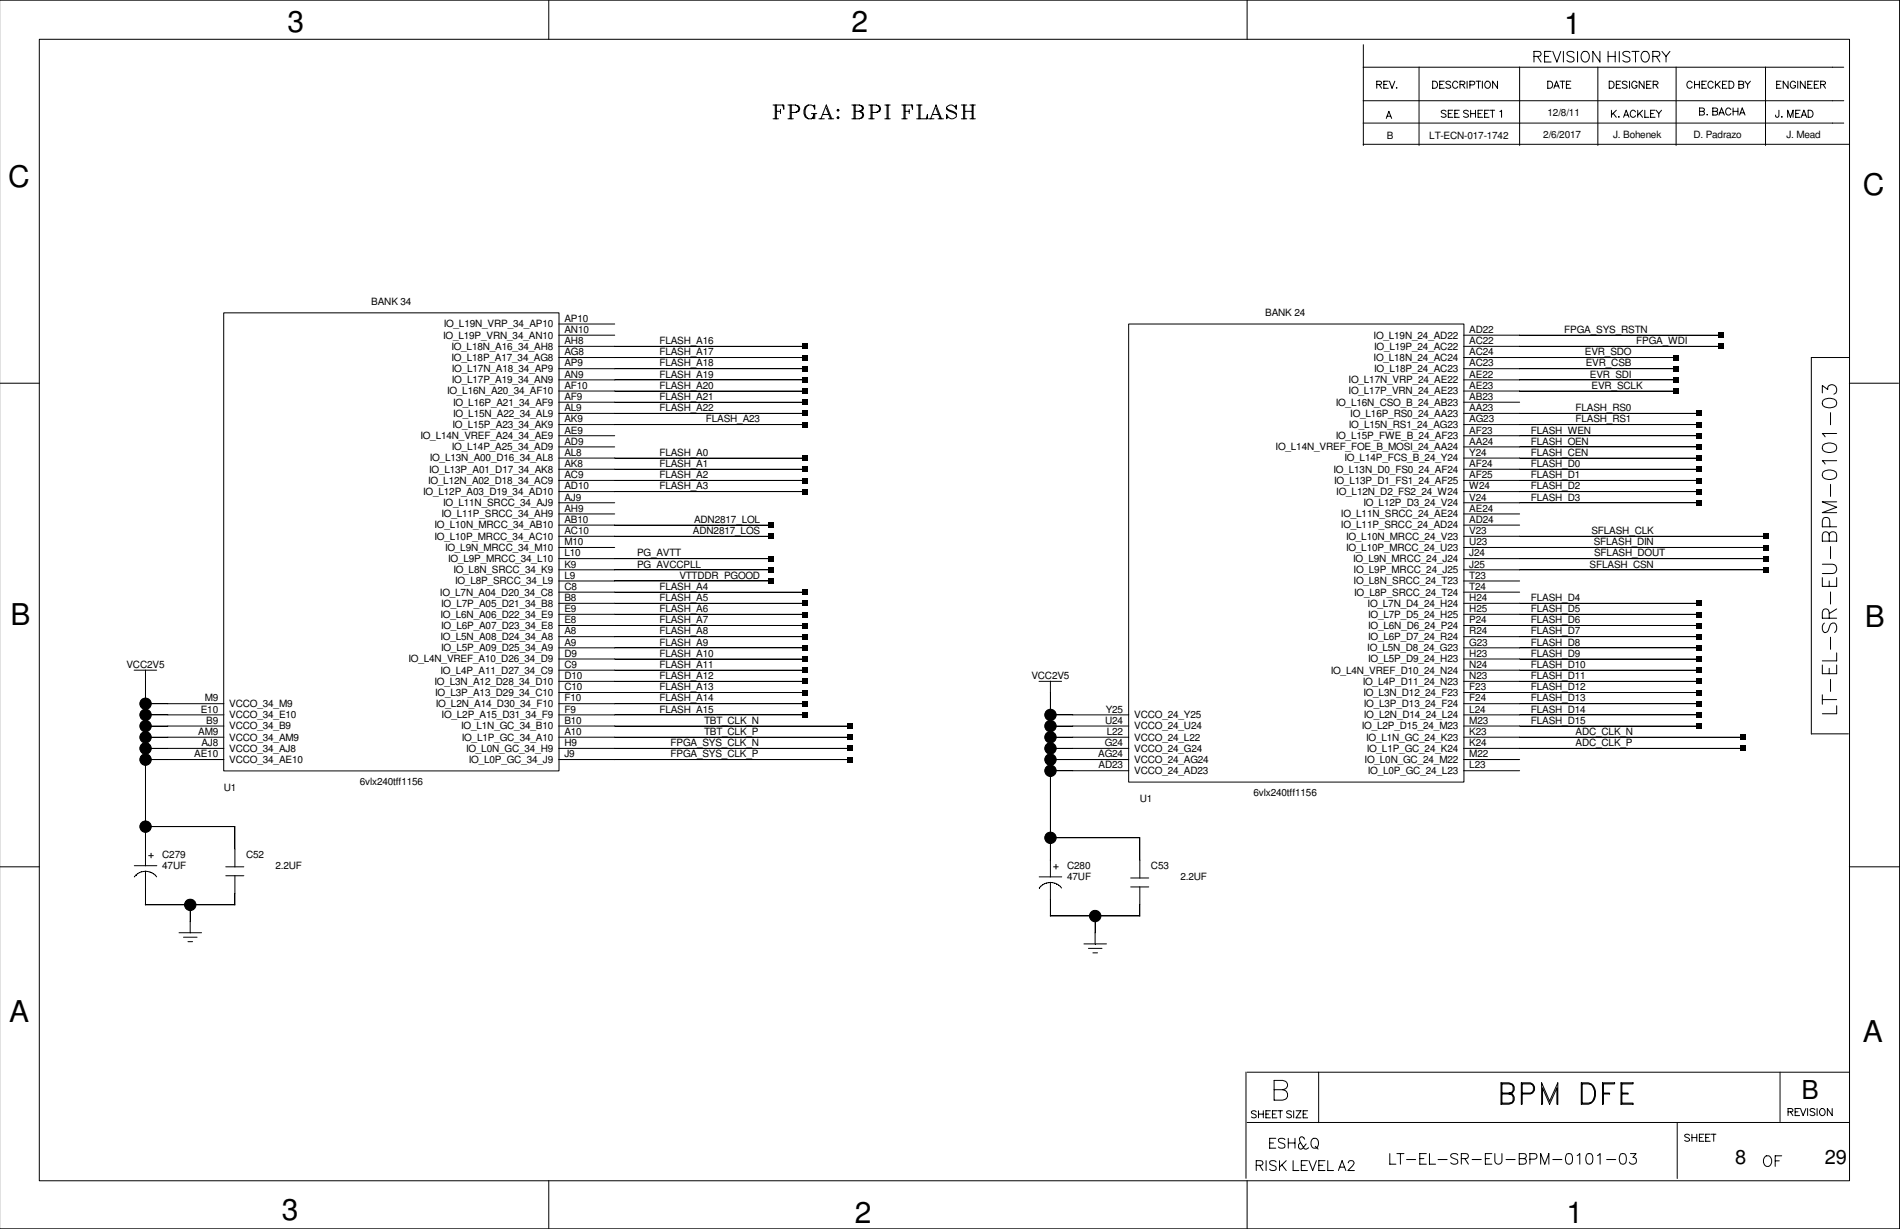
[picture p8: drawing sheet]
<svg xmlns="http://www.w3.org/2000/svg" width="432mm" height="279mm" viewBox="0 0 432 279" stroke-linecap="round" stroke-linejoin="round" font-family="sans-serif">
<path d="M.1 0h431.6v279.4h-431.6z" fill="none" stroke="#fff" stroke-width=".23"/>
<g fill="none" stroke="#000" stroke-width=".23">
<path d="M-.1 0h431.8v279.4h-431.8M8.9 8.9h411.4v259.5h-411.4zM124.7 0v9M283.4 0v9M309.8 15.3h109.2M309.8 10.2v22.9M312.9 19.2l.9-.1 .2-.3-.4-.3h-.7v1.6M313.4 19.2l.6 .9M314.5 19.2h.6M315.5 18.5h-1v1.6h1M315.8 18.5l.6 1.6 .6-1.6M317.3 20h.2z"/>
<path d="M322.5 15.2v17.9M325.6 18.5h.5a.85 .85 0 0 1 .6 .8 .85 .85 0 0 1-.6 .8h-.5zM327.2 19.2h.6M328.2 18.5h-1v1.6h1M329.7 18.7a.62 .62 0 0 0-1.1 .1l1.1 .8v.3l-.4 .2-.7-.2M331.3 18.8a.61 .61 0 0 0-.7-.3 .61 .61 0 0 0-.5 .6 .68 .68 0 0 0 .3 .8 .68 .68 0 0 0 .8 0l.1-.2M331.8 19.2l.9-.1 .2-.3-.4-.3h-.7v1.6M332.4 19.2l.5 .9M333.4 18.5v1.6M334.1 19.3l.9-.1 .2-.4-.4-.3h-.7v1.6M335.4 18.5h1.1M336 18.5v1.6"/>
<path d="M336.9 18.5v1.6M337.6 18.7a.75 .75 0 0 1 1.1 .2 .75 .75 0 0 1-.3 1.1 .75 .75 0 0 1-.9-.3 .75 .75 0 0 1 .1-1zM340.3 18.5v1.6l-1.1-1.6v1.6M345.4 15.2v17.9M348.6 12.8l1.4-.1a.59 .59 0 0 0 0-.9l-1.4-.1v2.4M349.4 12.8l.8 1.3M351 12.8h1M351.7 18.5h.6a.85 .85 0 0 1 .6 .8 .85 .85 0 0 1-.6 .8h-.6zM352.5 11.7h-1.5v2.4h1.5M352.9 11.7l.9 2.4 .9-2.4M353.4 19.6h.7M354.5 18.5h1.1"/>
<path d="M355.1 18.5v1.6M355.3 11.7v2.4M356 19.2h.6M357 18.5h-1v1.6h1M357.7 12a.92 .92 0 0 0-1.6 .2 1.57 1.57 0 0 0 1.4 .8 .61 .61 0 0 1 0 1 1.13 1.13 0 0 1-1.4-.2M358.5 11.7v2.4M359.8 11.8a1.18 1.18 0 0 1 1.4 .5 1.18 1.18 0 0 1-.3 1.5 .9 .9 0 0 1-1 .3 .9 .9 0 0 1-.6-.9 1.55 1.55 0 0 1 .5-1.4zM363.1 15.2v17.9M363.6 11.7v2.4l-1.6-2.4v2.4M365.5 12.8h1.6M365.5 11.7v2.4M365.7 18.5h.6a.85 .85 0 0 1 .5 .8 .85 .85 0 0 1-.5 .8h-.6z"/>
<path d="M367.1 11.7v2.4M367.3 19.2h.7M368 11.7v2.4M368.3 18.5h-1v1.6h1M369.8 18.7a.62 .62 0 0 0-1.1 .1l1.1 .8v.3l-.4 .2-.7-.2M370.3 18.5v1.6M370.4 12a.92 .92 0 0 0-1.6 .2 1.57 1.57 0 0 0 1.4 .8 .61 .61 0 0 1 0 1 1.13 1.13 0 0 1-1.4-.2M370.9 11.7h1.6M371.7 11.7v2.4M372 18.8a.61 .61 0 0 0-.7-.3 .61 .61 0 0 0-.5 .6 .68 .68 0 0 0 .3 .8 .68 .68 0 0 0 .8 0l.1-.4h-.4M373.4 11.8a1.18 1.18 0 0 1 1.4 .5 1.18 1.18 0 0 1-.2 1.5 .9 .9 0 0 1-1.1 .3 .9 .9 0 0 1-.5-.9 1.55 1.55 0 0 1 .4-1.4zM373.6 18.5v1.6l-1.1-1.6v1.6"/>
<path d="M374.2 19.2h.7M375.2 18.5h-1v1.6h1M375.6 12.8l1.4-.1a.59 .59 0 0 0 0-.9l-1.4-.1v2.4M375.7 19.2l.9-.1 .2-.3-.4-.3h-.7v1.6M376.3 19.2l.5 .9M376.4 12.8l.8 1.3M377.7 11.7l.9 1.1v1.3M379.5 11.7l-.9 1.1M380.9 15.2v17.9M384.6 18.8a.61 .61 0 0 0-.7-.3 .61 .61 0 0 0-.5 .6 .68 .68 0 0 0 .2 .8 .68 .68 0 0 0 .9 0l.1-.2M385.1 19.2h1.1M385.1 18.5v1.6"/>
<path d="M386.2 18.5v1.6M386.8 19.2h.6M387.8 18.5h-1v1.6h1M389.3 18.8a.61 .61 0 0 0-.7-.3 .61 .61 0 0 0-.4 .6 .68 .68 0 0 0 .2 .8 .68 .68 0 0 0 .9 0v-.2M389.8 18.5v1.6M390.2 19.1l.7 1M390.9 18.5l-1.1 1.1M391.5 19.2h.6M392.5 18.5h-1v1.6h1M392.9 18.5h.6a.85 .85 0 0 1 .6 .8 .85 .85 0 0 1-.6 .8h-.6zM395.2 19.2h.7l.3 .2 .1 .4-.4 .3h-.7v-1.6h.7l.3 .1v.5l-.3 .1M396.6 18.5l.6 .7v.9"/>
<path d="M397.8 18.5l-.6 .7M401.2 15.2v17.9M403.8 19.2h.6M404.8 18.5h-1v1.6h1M406.4 18.5v1.6l-1.1-1.6v1.6M408.1 18.8a.61 .61 0 0 0-.8-.3 .61 .61 0 0 0-.4 .6 .68 .68 0 0 0 .2 .8 .68 .68 0 0 0 .9 0l.1-.4h-.4M408.6 18.5v1.6M410.3 18.5v1.6l-1.1-1.6v1.6M410.8 19.2h.7M411.9 18.5h-1.1v1.6h1.1M412.3 19.2h.7M413.3 18.5h-1v1.6h1"/>
<path d="M413.8 19.2l.9-.1 .2-.3-.4-.3h-.7v1.6M414.3 19.2l.6 .9M175.7 23.9h2.4v.9l-.2-.9M175.7 27h1.2M176.2 23.9v3.1M176.4 25.3h1M176.4 23.9v3.1M177.4 24.8v1M179.1 23.9h1.7l.7 .2 .2 .5-.2 .7-.7 .3h-1M179.1 27h1.2M179.6 23.9v3.1M179.8 23.9v3.1"/>
<path d="M180.8 23.9l.5 .2 .2 .5-.2 .7-.5 .3M183.7 23.9a2 2 0 0 0 0 3.1M184.4 25.8h1.2M184.9 26.3l-.5 .7M184.9 24.1l.3-.2v.9l-.3-.7a1.45 1.45 0 0 0-1.7 .1 1.45 1.45 0 0 0-.5 1.6 1.36 1.36 0 0 0 2.2 1M184.9 25.8v1.2M185.2 25.8v1.2M186.1 27h1.2M186.6 27l1.2-3.1 1.2 3.1M187.1 26h1.2M187.8 24.6l1 2.4M188.3 27h1.2"/>
<path d="M190.2 26.8l.3-.3 .2 .3-.2 .2zM190.2 25.1l.3-.3 .2 .3-.2 .2zM193.6 23.9h1.7l.7 .2 .3 .5-.3 .5-.7 .2M194.1 23.9v3.1M194.4 25.3h.9l.7 .3 .3 .7-.3 .5-.7 .2h-1.7M194.4 23.9v3.1M195.3 25.3l.5 .3 .2 .4-.2 .8-.5 .2M195.3 23.9l.5 .2 .2 .5-.2 .5-.5 .2M197.4 23.9h1.7l.8 .2 .2 .5-.2 .7-.8 .3h-.9M197.4 27h1.3M198 23.9v3.1M198.2 23.9v3.1"/>
<path d="M199.1 23.9l.5 .2 .3 .5-.3 .7-.5 .3M201.1 27h1.2M201.1 23.9h1.2M201.6 23.9v3.1M201.8 23.9v3.1M204.9 23.9h2.5v.9l-.3-.9M204.9 27h1.3M205.4 23.9v3.1M205.7 25.3h.9M205.7 23.9v3.1M206.6 24.8v1M208.3 27h2.5v-1l-.3 1"/>
<path d="M208.3 23.9h1.2M208.8 23.9v3.1M209.1 23.9v3.1M211 27h1.3M211.5 27l1.2-3.1 1.3 3.1M212 26h1.2M212.7 24.6l1 2.4M213.2 27h1.2M215.1 24.6l2 1 .2 .2v.7a1.24 1.24 0 0 1-1.2 .5 1.24 1.24 0 0 1-1-1v1l.3-.5M217.1 24.3l.2-.4v.9a1.24 1.24 0 0 0-.9-.9 1.24 1.24 0 0 0-1.3 .4v.5l.3 .3 1.9 .9M218.5 27h1.2M218.5 23.9h1.2"/>
<path d="M219 23.9v3.1M219.2 25.3h1.7M219.2 23.9v3.1M220.4 27h1.3M220.4 23.9h1.3M220.9 23.9v3.1M221.1 23.9v3.1M309.8 28h109.2M309.8 22.9h109.2M309.8 32.8h110.5M315 26.9l.6-1.6 .7 1.6M315.3 26.4h.7"/>
<path d="M328.6 25.3a.62 .62 0 0 0-1.1 .1l1.1 .8v.3l-.3 .2-.8-.2M329.1 25.8h.7M330.2 25.1h-1.1v1.6h1.1M330.6 25.8h.7M331.6 25.1h-1v1.6h1M333.7 25.3a.62 .62 0 0 0-1.1 .1l1.1 .8v.3l-.4 .2-.7-.2M334.2 25.8h1.1M334.2 25.1v1.6M335.3 25.1v1.6M335.9 25.8h.6M336.9 25.1h-1v1.6h1M337.4 25.8h.6"/>
<path d="M338.4 25.1h-1v1.6h1M338.6 25.1h1.1M339.2 25.1v1.6M340.9 25.4l.3-.3v1.6M353.1 20.1l.6-1.6 .7 1.6M366.2 25.1v1.6M366.6 25.7l.7 1M367.3 25.1l-1.1 1.1M367.8 26.6h.2zM369 26.7l.6-1.6 .6 1.6M369.2 26.2h.8M371.7 25.4a.61 .61 0 0 0-.7-.3 .61 .61 0 0 0-.5 .6 .68 .68 0 0 0 .2 .8 .68 .68 0 0 0 .9 0l.1-.2"/>
<path d="M372.2 25.1v1.6M372.6 25.7l.7 1M373.3 25.1l-1.1 1.1M373.8 25.1v1.6h.9M375.1 25.8h.7M376.1 25.1h-1v1.6h1M376.4 25.1l.6 .7v.9M377.6 25.1l-.6 .7M386.2 25.3h.8l.3 .2v.4l-.3 .3h-.8v-1.6h.8l.3 .1v.3l-.3 .3M387.9 26.1h.2zM389.3 25.3h.7l.3 .2 .1 .4-.4 .3h-.7v-1.6h.7l.3 .1v.5l-.3 .1M390.7 26.2l.5-1.6 .7 1.6"/>
<path d="M390.9 25.7h.7M393.4 24.9a.61 .61 0 0 0-.7-.4 .61 .61 0 0 0-.5 .7 .68 .68 0 0 0 .2 .8 .68 .68 0 0 0 .9 0l.1-.2M393.9 24.6v1.6M393.9 25.3h1.1M395 24.6v1.6M395.4 26.2l.5-1.6 .7 1.6M395.6 25.7h.7M404.3 25.1l-.1 1.4-.2 .2-.4-.2-.1-.3M404.9 26.6h.1zM406.3 26.7v-1.6l.6 1.6 .6-1.6v1.6M408.1 25.8h.6M409.1 25.1h-1v1.6h1"/>
<path d="M409.4 26.7l.6-1.6 .6 1.6M409.6 26.2h.7M410.9 25.1h.6a.85 .85 0 0 1 .5 .8 .85 .85 0 0 1-.5 .8h-.6zM50.8 71.1h76.2v104.2h-76.2zM127 78.7h55.9M127 73.7h12.7M127 76.2h12.7M256.5 73.7h76.2v104.1h-76.2zM332.6 78.7h58.5M332.6 76.2h58.5M-.1 87.1h9.1M127 81.3h55.9"/>
<path d="M127 99.1h12.7M127 94h55.9M127 96.5h55.9M127 88.9h55.9M127 91.4h55.9M127 83.8h55.9M127 86.4h55.9M332.6 81.3h48.3M332.6 99.1h53.4M332.6 94h53.4M332.6 96.5h53.4M332.6 88.9h48.3"/>
<path d="M332.6 91.4h12.8M332.6 83.8h48.3M332.6 86.4h48.3M414.1 89.3v-1.7l1.3 1a1.05 1.05 0 0 1 1.2-1.2 1.05 1.05 0 0 1 .8 1.5l-.2 .4-.4 .3M414.3 91a2.48 2.48 0 0 1 2.9 0 1.01 1.01 0 0 1-.4 1.5 2.58 2.58 0 0 1-2.5-.3l-.2-.4zM416 93.8v2.8M417.4 98.6h-3.3l.7 .7M420.3 87.1h11.2M420.3 81.3h-8.7v85.6M127 119.4h48.3M127 114.3h12.7M127 116.8h12.7"/>
<path d="M127 109.2h55.9M127 111.8h55.9M127 104.1h55.9M127 106.7h55.9M127 101.6h12.7M332.6 119.4h12.8M332.6 114.3h53.4M332.6 116.8h12.8M332.6 109.2h53.4M332.6 111.8h53.4M332.6 104.1h53.4M332.6 106.7h53.4"/>
<path d="M332.6 101.6h53.4M414.3 107.3a2.48 2.48 0 0 1 2.9 0 1.01 1.01 0 0 1-.4 1.5 2.58 2.58 0 0 1-2.5-.3l-.2-.4zM414.3 101.2a2.48 2.48 0 0 1 2.9 0 1.01 1.01 0 0 1-.4 1.5 2.58 2.58 0 0 1-2.5-.3l-.2-.5zM415.8 119.8l-.1-1.9a.88 .88 0 0 0-.9-.3 .88 .88 0 0 0-.7 .8v1.4h3.3M416 110.1v2.8M417.4 104.7h-3.3l.7 .8M417.4 114.1h-3.3l3.3 1.2-3.3 1.2h3.3M127 121.9h48.3M127 139.7h55.9M127 134.6h55.9M127 137.2h55.9M127 129.5h48.3"/>
<path d="M127 132.1h48.3M127 124.5h12.7M127 127h48.3M332.6 121.9h68.6M332.6 139.7h53.4M332.6 134.6h12.8M332.6 137.2h53.4M332.6 129.5h68.6M332.6 132.1h12.8M332.6 124.5h68.6M332.6 127h68.6M414.1 128.3h2.4a1.07 1.07 0 0 1 .9 1 1.07 1.07 0 0 1-.9 1.1h-2.4"/>
<path d="M414.1 131.3v2h3.3v-2M415.7 121.7l-.2-.5a.76 .76 0 0 0-1.2 0l-.2 .5v1.3h3.3v-1.3a.85 .85 0 0 0-.8-.8 .85 .85 0 0 0-.9 .8v1.3M415.7 132.1v1.2M416 124.2v2.8M416 134.6v2.7M417.4 138.4l-1.7 1.1M30.5 152.4h5.1M33 160h17.9M33.1 152.3v44.5M127 154.9h55.9M127 152.4h55.9M127 160h55.9"/>
<path d="M127 157.4h55.9M127 149.8h55.9M127 144.7h55.9M127 147.3h55.9M127 142.2h55.9M236.1 154.9h5.2M238.7 154.9v44.5M332.6 154.9h53.4M332.6 152.4h53.4M332.6 160h53.4M332.6 157.4h53.4M332.6 149.8h53.4"/>
<path d="M332.6 144.7h53.4M332.6 147.3h53.4M332.6 142.2h53.4M414.1 151.2v2h3.3v-2M414.1 159h3.3M414.1 157.9v2.2M414.6 141.6a1.41 1.41 0 0 0 0 2.2 .86 .86 0 0 0 .9-.6l.3-.9a.8 .8 0 0 1 .6-.6 .8 .8 0 0 1 .8 .2 1.46 1.46 0 0 1-.3 1.9M415.7 140.5v-1.3l-.2-.5a.76 .76 0 0 0-1.2 0l-.2 .5v1.3h3.3M415.7 151.9v1.3M416 144.9v2.7M416 154.4v2.8M417.4 148.4v1.8h-3.3"/>
<path d="M33 170.1h17.9M33 172.7h17.9M33 165.1h17.9M33 167.6h17.9M33 162.5h17.9M127 170.1h66M127 172.7h66M127 165.1h66M127 167.6h66M127 162.5h55.9M238.7 170.1h17.8M238.7 172.7h17.8"/>
<path d="M238.7 165.1h17.8M238.7 167.6h17.8M238.7 162.5h17.8M238.7 175.2h17.8M332.6 170.1h63.6M332.6 172.7h12.8M332.6 165.1h53.4M332.6 167.6h63.6M332.6 162.5h53.4M332.6 175.2h12.8M411.6 166.8h8.5M417.4 160.4v1.9h-3.3"/>
<path d="M-.1 197.1h9.1M30.5 196.8h5.1M30.5 199.3a3.2 3.2 0 0 1 5.1 0M33 187.9h20.4v9.2M33.1 198v7.7M33.8 194.5h1M34.3 194v1M51.3 197.1h4.1M51.3 199.1h4.1M53.4 199.1v6.6M236.2 199.3h5.1M238.7 190.5h20.3v9.1"/>
<path d="M239.4 197.1h1.1M240 196.5v1.1M257 199.6h4.1M420.3 197.1h11.4M33 205.7h20.4M40.7 212h5.1M41.7 213.1h3.1M42.7 214.1h1.1M43.2 205.7v6.4M236.2 201.9a3.2 3.2 0 0 1 5.1 0M238.7 208.2h20.3M238.7 200.6v7.7"/>
<path d="M246.3 214.6h5.2M247.4 215.6h3M248.4 216.6h1M248.9 208.2v6.4M257 201.6h4.1M259 201.6v6.7M283.2 243.7v24.2M283.4 255.2h136.9M283.4 243.8h136.9M285.5 252.8a.62 .62 0 0 0-1.1 .1l1.1 .8v.2l-.4 .2-.7-.2M286 252.5v1.6M286 253.3h1.1"/>
<path d="M287.1 252.5v1.6M287.7 253.3h.6M288.5 259.8h.9M288.7 252.5h-1v1.6h1M289.2 253.3h.6M289.6 247.7h1.9a1.19 1.19 0 0 1 1.1 1.2 1.19 1.19 0 0 1-1.1 1.2h-1.9v-4.5h1.9l.6 .2a.98 .98 0 0 1 0 1.7l-.6 .2M289.9 258.8h-1.4v2.2h1.4M290.2 252.5h-1v1.6h1M290.4 252.5h1.1M291 252.5v1.6M292 259.1a.85 .85 0 0 0-1.5 .2l.2 .3 1.1 .5a.56 .56 0 0 1 0 .8 1.08 1.08 0 0 1-1.3-.2M292.8 259.8h1.5"/>
<path d="M292.8 258.8v2.2M293.5 252.8a.62 .62 0 0 0-1.1 .1l1.1 .8v.2l-.4 .2-.7-.2M294 252.5v1.6M294.3 258.8v2.2M294.6 252.5h1.1l-1.1 1.6h1.1M295.5 259.8l-.4 .5v.5l.4 .4 .6-.2 .7-.9M296.2 253.3h.6M296.5 259l-.5-.6h-.3l-.4 .4 .1 .7 1 1.7h.5l.5-.3M297.2 252.5h-1v1.6h1M298.2 259.1a.83 .83 0 0 1 .9-.3 .83 .83 0 0 1 .5 .8 .99 .99 0 0 1-.2 1.1 .99 .99 0 0 1-1 .2 1.46 1.46 0 0 1-.2-1.8zM299.7 243.8v11.4M341.3 248.5h1.6a1.27 1.27 0 0 1 1.2 .9 1.27 1.27 0 0 1-.4 1.4l-.8 .2h-1.8v-4.8h1.8a1.29 1.29 0 0 1 1.2 .9 1.29 1.29 0 0 1-.4 1.4l-.8 .2"/>
<path d="M342.9 248.5l.8-.3 .2-.4v-.7l-.2-.5-.8-.2h-1.6v4.4h1.6l.8-.2 .2-.5v-.7l-.2-.4-.8-.3h-1.6M345.9 248.5h1.9l.5-.3 .2-.4v-.7l-.2-.5-.5-.2h-1.9v4.6h-.2v-4.8h2.1a1.31 1.31 0 0 1 1 1.2 1.31 1.31 0 0 1-1 1.3h-1.9M350.4 246.2l1.8 4.1 1.8-4.1v4.8h-.2v-3.6l-1.6 3.6-1.6-3.6v3.6h-.2zM359.4 246.2h1.6a2.64 2.64 0 0 1 1.1 4.1l-.4 .5-.7 .2h-1.6zM359.6 246.4h1.4a1.62 1.62 0 0 1 1.4 1.6 2.93 2.93 0 0 1-.7 2.6l-.7 .2h-1.4zM364.2 246.2h2.7v.2h-2.5v4.6h-.2zM364.4 248.5h1.4v.2h-1.4M368.4 246.2h2.7v.2h-2.5v4.4h2.5v.2h-2.7zM368.6 248.5h1.4v.2h-1.4M381.2 255.2v12.7M384 258.1a.62 .62 0 0 0-1.1 .1l1.1 .8v.2l-.4 .3-.7-.3M384.5 257.9v1.6"/>
<path d="M384.5 258.6h1.1M385.6 257.9v1.6M386.2 258.6h.6M387.2 257.9h-1v1.6h1M387.6 258.6h.7M388.7 257.9h-1.1v1.6h1.1M388.9 257.9h1.1M389.5 257.9v1.6M404.5 243.8v11.2M406.4 252.8l.9-.1 .2-.4-.4-.3h-.7v1.6M406.9 252.8l.6 .8M408 252.8h.6"/>
<path d="M409 252h-1v1.6h1M409.2 252l.6 1.6 .6-1.6M410.8 252v1.6M412.5 252.3a.62 .62 0 0 0-1.1 .1l1.1 .8v.2l-.4 .2-.7-.2M413 252v1.6M413.7 252.3a.75 .75 0 0 1 1.1 .2 .75 .75 0 0 1-.4 1 .75 .75 0 0 1-.9-.3 .75 .75 0 0 1 .2-.9zM416.4 252v1.6l-1.1-1.6v1.6M124.7 268.4v11M283.4 268.4v11M285.5 264.9h1a.58 .58 0 0 0 .5-.6l-.2-.4h-1.3v2.2M286.3 264.9l.7 1.2M287.7 263.9v2.2"/>
<path d="M290 264.2a.85 .85 0 0 0-1.5 .2l.3 .3 1 .4a.56 .56 0 0 1 0 .9 1.08 1.08 0 0 1-1.3-.2M290.8 263.9v2.2M291.3 264.8l1 1.3M292.3 263.9l-1.5 1.4M293.9 263.9v2.2h1.3M295.7 264.9h.9M297.1 263.9h-1.4v2.2h1.4M297.5 263.9l.8 2.2 .9-2.2M298.9 260.6l.7 .6M299.7 264.9h.9M301.1 263.9h-1.4v2.2h1.4M301.8 263.9v2.2h1.3"/>
<path d="M304.2 266.1l.8-2.2 .9 2.2M304.5 265.3h1.1M306.4 264.4l.4-.5h.7a.51 .51 0 0 1 .1 .8l-1.3 1.4h1.5M315.8 262.3v2.4h1.4M317.5 262.3h1.6M318.3 262.3v2.4M319.7 263.6h2M322.7 263.4h.9M324.1 262.3h-1.4v2.4h1.4M324.9 262.3v2.4h1.4M326.8 263.6h2.1M331.3 262.6a.92 .92 0 0 0-1.6 .2 1.57 1.57 0 0 0 1.4 .8 .61 .61 0 0 1 0 .9 1.13 1.13 0 0 1-1.4-.2"/>
<path d="M332.1 263.4l1.4-.1a.59 .59 0 0 0 0-1h-1.4v2.4M332.9 263.4l.8 1.3M334.6 263.6h2M337.6 263.4h.9M339 262.3h-1.4v2.4h1.4M339.7 262.3v1.7a.81 .81 0 0 0 .8 .7 .81 .81 0 0 0 .8-.7v-1.7M342.3 263.6h2M345.3 263.4l1.4 .1a.67 .67 0 0 1 0 1l-1.4 .2v-2.4h1.4a.61 .61 0 0 1 0 1l-.4 .1M347.7 263.5h1a.67 .67 0 0 0 .6-.4 .67 .67 0 0 0-.2-.8h-1.4v2.4M350.1 264.7v-2.4l1 2.4 .9-2.4v2.4M352.9 263.6h2.1M356.1 262.3a.86 .86 0 0 1 1.2 .4 2.14 2.14 0 0 1-.3 1.8 .77 .77 0 0 1-1.1-.3 2.01 2.01 0 0 1 .2-1.9z"/>
<path d="M358.4 262.7l.6-.4v2.4M360.7 262.3a.86 .86 0 0 1 1.2 .4 2.14 2.14 0 0 1-.2 1.8 .77 .77 0 0 1-1.2-.3 2.01 2.01 0 0 1 .2-1.9zM363.1 262.7l.5-.4v2.4M365.1 263.6h2.1M368.3 262.3a.86 .86 0 0 1 1.2 .4 2.14 2.14 0 0 1-.2 1.8 .77 .77 0 0 1-1.2-.3 2.01 2.01 0 0 1 .2-1.9zM370.5 262.3h1.3l-.7 .8a.82 .82 0 0 1 .6 1.4 .82 .82 0 0 1-1.4-.3M401.2 262.8a1.18 1.18 0 0 1 1.4 .6 1.18 1.18 0 0 1-.2 1.4 .9 .9 0 0 1-1 .3 .9 .9 0 0 1-.6-.9 1.55 1.55 0 0 1 .4-1.4zM403.4 263.9h1M404.9 262.8h-1.5v2.4"/>
<circle cx="33.1" cy="160" r="1.3"/>
<circle cx="33.1" cy="172.7" r="1.3"/>
<circle cx="33.1" cy="162.5" r="1.3"/>
<circle cx="33.1" cy="167.6" r="1.3"/>
<circle cx="33.1" cy="165.1" r="1.3"/>
<circle cx="33.1" cy="170.2" r="1.3"/>
<circle cx="238.7" cy="170.2" r="1.3"/>
<circle cx="238.7" cy="172.7" r="1.3"/>
<circle cx="238.7" cy="162.5" r="1.3"/>
<circle cx="238.7" cy="175.2" r="1.3"/>
<circle cx="238.7" cy="167.6" r="1.3"/>
<circle cx="238.7" cy="165.1" r="1.3"/>
<circle cx="33.1" cy="187.9" r="1.3"/>
<circle cx="238.7" cy="190.5" r="1.3"/>
<circle cx="43.2" cy="205.7" r="1.3"/>
<circle cx="248.9" cy="208.3" r="1.3"/>
</g>
<g fill="#000">
<path d="M182.2 78.1h1.4v1.3h-1.4zM390.4 78.1h1.4v1.3h-1.4zM390.4 75.6h1.4v1.3h-1.4zM182.2 90.8h1.4v1.3h-1.4zM182.2 85.7h1.4v1.3h-1.4zM182.2 88.3h1.4v1.3h-1.4zM182.2 93.3h1.4v1.4h-1.4zM182.2 83.2h1.4v1.3h-1.4zM182.2 80.6h1.4v1.4h-1.4zM182.2 95.9h1.4v1.3h-1.4zM380.3 80.6h1.3v1.4h-1.3zM380.3 83.2h1.3v1.3h-1.3z"/>
<path d="M380.3 88.3h1.3v1.3h-1.3zM380.3 85.7h1.3v1.3h-1.3zM385.4 98.4h1.3v1.3h-1.3zM385.4 95.9h1.3v1.3h-1.3zM385.4 93.3h1.3v1.4h-1.3zM174.6 118.7h1.3v1.4h-1.3zM182.2 103.5h1.4v1.3h-1.4zM182.2 106h1.4v1.4h-1.4zM182.2 108.6h1.4v1.3h-1.4zM182.2 111.1h1.4v1.3h-1.4zM385.4 101h1.3v1.3h-1.3zM385.4 106h1.3v1.4h-1.3z"/>
<path d="M385.4 108.6h1.3v1.3h-1.3zM385.4 111.1h1.3v1.3h-1.3zM385.4 113.7h1.3v1.3h-1.3zM385.4 103.5h1.3v1.3h-1.3zM174.6 121.3h1.3v1.3h-1.3zM174.6 131.4h1.3v1.4h-1.3zM174.6 126.4h1.3v1.3h-1.3zM174.6 128.9h1.3v1.3h-1.3zM182.2 134h1.4v1.3h-1.4zM182.2 136.5h1.4v1.3h-1.4zM182.2 139.1h1.4v1.2h-1.4zM385.4 136.5h1.3v1.3h-1.3z"/>
<path d="M385.4 139.1h1.3v1.2h-1.3zM400.6 121.3h1.3v1.3h-1.3zM400.6 123.8h1.3v1.3h-1.3zM400.6 126.4h1.3v1.3h-1.3zM400.6 128.9h1.3v1.3h-1.3zM182.2 141.6h1.4v1.3h-1.4zM182.2 144.1h1.4v1.3h-1.4zM182.2 146.6h1.4v1.4h-1.4zM182.2 149.2h1.4v1.3h-1.4zM182.2 151.7h1.4v1.3h-1.4zM182.2 154.3h1.4v1.3h-1.4zM182.2 156.8h1.4v1.3h-1.4z"/>
<path d="M182.2 159.3h1.4v1.4h-1.4zM385.4 149.2h1.3v1.3h-1.3zM385.4 146.6h1.3v1.4h-1.3zM385.4 151.7h1.3v1.3h-1.3zM385.4 154.3h1.3v1.3h-1.3zM385.4 141.6h1.3v1.3h-1.3zM385.4 144.1h1.3v1.3h-1.3zM385.4 159.3h1.3v1.4h-1.3zM385.4 156.8h1.3v1.3h-1.3zM182.2 161.9h1.4v1.3h-1.4zM192.4 169.5h1.3v1.3h-1.3zM192.4 172h1.3v1.4h-1.3z"/>
<path d="M192.4 164.4h1.3v1.3h-1.3zM192.4 167h1.3v1.3h-1.3zM385.4 164.4h1.3v1.3h-1.3zM385.4 161.9h1.3v1.3h-1.3zM395.5 169.5h1.3v1.3h-1.3zM395.5 167h1.3v1.3h-1.3z"/>
</g>
<g fill="#000">
<circle cx="33.1" cy="160" r="1.31"/>
<circle cx="33.1" cy="170.1" r="1.31"/>
<circle cx="33.1" cy="167.6" r="1.31"/>
<circle cx="33.1" cy="172.7" r="1.31"/>
<circle cx="33.1" cy="162.5" r="1.31"/>
<circle cx="33.1" cy="165.1" r="1.31"/>
<circle cx="238.7" cy="170.1" r="1.31"/>
<circle cx="238.7" cy="165.1" r="1.31"/>
<circle cx="238.7" cy="162.5" r="1.31"/>
<circle cx="238.7" cy="167.6" r="1.31"/>
<circle cx="238.7" cy="175.2" r="1.31"/>
<circle cx="238.7" cy="172.7" r="1.31"/>
<circle cx="33.1" cy="187.9" r="1.31"/>
<circle cx="238.7" cy="190.5" r="1.31"/>
<circle cx="43.2" cy="205.7" r="1.31"/>
<circle cx="248.9" cy="208.2" r="1.31"/>
</g>
<g font-size="6.8">
<text x="65.3" y="7.2">3</text>
<text x="193.5" y="7.2">2</text>
<text x="355.5" y="7.7">1</text>
<text x="1.9" y="42.5">C</text>
<text x="423.3" y="44.3">C</text>
<text x="2.4" y="142">B</text>
<text x="423.8" y="142.5">B</text>
<text x="2.1" y="232.4">A</text>
<text x="423.3" y="236.9">A</text>
<text x="64.1" y="277.3">3</text>
<text x="194.3" y="278.1">2</text>
<text x="356" y="278.1">1</text>
</g>
<text font-size="5.9" x="409.4" y="249.8">B</text>
<g font-size="4.5">
<text x="394.4" y="264.6">8</text>
<text x="414.7" y="264.6">29</text>
</g>
<g font-size="2.3">
<text x="351.7" y="26.5">12/8/11</text>
<text x="315.2" y="31.5">B</text>
<text x="324.8" y="31.5">LT-ECN-017-1742</text>
<text x="350.7" y="31.3">2/6/2017</text>
<text x="366.6" y="31.3">J. Bohenek</text>
<text x="384.9" y="31.3">D. Padrazo</text>
<text x="406" y="31.3">J. Mead</text>
<text x="84.4" y="69.3">BANK 34</text>
<text x="287.5" y="71.9">BANK 24</text>
<text x="100.7" y="77">IO_L19P_VRN_34_AN10</text>
<text x="100.8" y="74.4">IO_L19N_VRP_34_AP10</text>
<text x="128.3" y="75.7">AN10</text>
<text x="128.3" y="73.2">AP10</text>
<text x="312.2" y="77">IO_L19N_24_AD22</text>
<text x="333.9" y="75.7">AD22</text>
<text x="355.5" y="75.7">FPGA_SYS_RSTN</text>
<text x="102.6" y="79.5">IO_L18N_A16_34_AH8</text>
<text x="102.6" y="82">IO_L18P_A17_34_AG8</text>
<text x="128.3" y="80.8">AG8</text>
<text x="128.3" y="78.2">AH8</text>
<text x="128.3" y="83.3">AP9</text>
<text x="149.9" y="83.3">FLASH_A18</text>
<text x="149.9" y="80.8">FLASH_A17</text>
<text x="149.9" y="78.2">FLASH_A16</text>
<text x="312.2" y="82">IO_L18N_24_AC24</text>
<text x="312.3" y="79.5">IO_L19P_24_AC22</text>
<text x="333.9" y="78.2">AC22</text>
<text x="333.9" y="83.3">AC23</text>
<text x="333.9" y="80.8">AC24</text>
<text x="360.2" y="80.8">EVR_SDO</text>
<text x="360.4" y="83.3">EVR_CSB</text>
<text x="371.9" y="78.2">FPGA_WDI</text>
<text x="101.6" y="89.7">IO_L16N_A20_34_AF10</text>
<text x="102.7" y="84.6">IO_L17N_A18_34_AP9</text>
<text x="102.7" y="87.1">IO_L17P_A19_34_AN9</text>
<text x="128.3" y="85.9">AN9</text>
<text x="128.3" y="88.4">AF10</text>
<text x="149.9" y="85.9">FLASH_A19</text>
<text x="149.9" y="88.4">FLASH_A20</text>
<text x="306.5" y="87.1">IO_L17N_VRP_24_AE22</text>
<text x="306.5" y="89.7">IO_L17P_VRN_24_AE23</text>
<text x="312.3" y="84.6">IO_L18P_24_AC23</text>
<text x="333.9" y="88.4">AE23</text>
<text x="333.9" y="85.9">AE22</text>
<text x="361.3" y="85.9">EVR_SDI</text>
<text x="361.7" y="88.4">EVR_SCLK</text>
<text x="103" y="94.7">IO_L15N_A22_34_AL9</text>
<text x="103" y="92.2">IO_L16P_A21_34_AF9</text>
<text x="128.3" y="90.9">AF9</text>
<text x="128.3" y="93.5">AL9</text>
<text x="149.9" y="90.9">FLASH_A21</text>
<text x="149.9" y="93.5">FLASH_A22</text>
<text x="303.6" y="92.2">IO_L16N_CSO_B_24_AB23</text>
<text x="306.9" y="94.7">IO_L16P_RS0_24_AA23</text>
<text x="333.9" y="93.5">AA23</text>
<text x="333.9" y="90.9">AB23</text>
<text x="358.1" y="93.5">FLASH_RS0</text>
<text x="95.5" y="99.8">IO_L14N_VREF_A24_34_AE9</text>
<text x="102.8" y="97.3">IO_L15P_A23_34_AK9</text>
<text x="128.3" y="96">AK9</text>
<text x="128.3" y="101.1">AD9</text>
<text x="128.3" y="98.6">AE9</text>
<text x="160.4" y="96">FLASH_A23</text>
<text x="303.6" y="99.8">IO_L15P_FWE_B_24_AF23</text>
<text x="306.5" y="97.3">IO_L15N_RS1_24_AG23</text>
<text x="333.9" y="98.6">AF23</text>
<text x="333.9" y="96">AG23</text>
<text x="333.9" y="101.1">AA24</text>
<text x="347.9" y="101.1">FLASH_OEN</text>
<text x="347.9" y="98.6">FLASH_WEN</text>
<text x="358.1" y="96">FLASH_RS1</text>
<text x="97.5" y="107.4">IO_L13P_A01_D17_34_AK8</text>
<text x="97.7" y="104.9">IO_L13N_A00_D16_34_AL8</text>
<text x="102.7" y="102.4">IO_L14P_A25_34_AD9</text>
<text x="128.3" y="106.2">AK8</text>
<text x="128.3" y="103.6">AL8</text>
<text x="149.9" y="103.6">FLASH_A0</text>
<text x="149.9" y="106.2">FLASH_A1</text>
<text x="289.9" y="102.4">IO_L14N_VREF_FOE_B_MOSI_24_AA24</text>
<text x="303.1" y="107.4">IO_L13N_D0_FS0_24_AF24</text>
<text x="305.5" y="104.9">IO_L14P_FCS_B_24_Y24</text>
<text x="333.9" y="103.6">Y24</text>
<text x="333.9" y="106.2">AF24</text>
<text x="347.9" y="106.2">FLASH_D0</text>
<text x="347.9" y="103.6">FLASH_CEN</text>
<text x="96.2" y="112.5">IO_L12P_A03_D19_34_AD10</text>
<text x="97.3" y="110">IO_L12N_A02_D18_34_AC9</text>
<text x="128.3" y="111.3">AD10</text>
<text x="128.3" y="108.7">AC9</text>
<text x="128.3" y="113.8">AJ9</text>
<text x="149.9" y="108.7">FLASH_A2</text>
<text x="149.9" y="111.3">FLASH_A3</text>
<text x="303.2" y="110">IO_L13P_D1_FS1_24_AF25</text>
<text x="303.7" y="112.5">IO_L12N_D2_FS2_24_W24</text>
<text x="333.9" y="108.7">AF25</text>
<text x="333.9" y="113.8">V24</text>
<text x="333.9" y="111.3">W24</text>
<text x="347.9" y="108.7">FLASH_D1</text>
<text x="347.9" y="111.3">FLASH_D2</text>
<text x="347.9" y="113.8">FLASH_D3</text>
<text x="100.3" y="117.6">IO_L11P_SRCC_34_AH9</text>
<text x="100.7" y="115.1">IO_L11N_SRCC_34_AJ9</text>
<text x="128.3" y="116.3">AH9</text>
<text x="128.3" y="118.9">AB10</text>
<text x="157.7" y="118.9">ADN2817_LOL</text>
<text x="304.8" y="117.6">IO_L11N_SRCC_24_AE24</text>
<text x="309.8" y="115.1">IO_L12P_D3_24_V24</text>
<text x="333.9" y="118.9">AD24</text>
<text x="333.9" y="116.3">AE24</text>
<text x="98.8" y="120.1">IO_L10N_MRCC_34_AB10</text>
<text x="98.8" y="122.7">IO_L10P_MRCC_34_AC10</text>
<text x="101.1" y="125.2">IO_L9N_MRCC_34_M10</text>
<text x="128.3" y="124">M10</text>
<text x="128.3" y="121.4">AC10</text>
<text x="157.5" y="121.4">ADN2817_LOS</text>
<text x="304.8" y="120.1">IO_L11P_SRCC_24_AD24</text>
<text x="305.9" y="122.7">IO_L10N_MRCC_24_V23</text>
<text x="305.9" y="125.2">IO_L10P_MRCC_24_U23</text>
<text x="333.9" y="124">U23</text>
<text x="333.9" y="121.4">V23</text>
<text x="361.7" y="121.4">SFLASH_CLK</text>
<text x="362.2" y="124">SFLASH_DIN</text>
<text x="101.9" y="127.8">IO_L9P_MRCC_34_L10</text>
<text x="103" y="130.3">IO_L8N_SRCC_34_K9</text>
<text x="128.3" y="126.5">L10</text>
<text x="128.3" y="131.6">L9</text>
<text x="128.3" y="129">K9</text>
<text x="144.8" y="126.5">PG_AVTT</text>
<text x="144.8" y="129">PG_AVCCPLL</text>
<text x="154.4" y="131.6">VTTDDR_PGOOD</text>
<text x="307.5" y="127.8">IO_L9N_MRCC_24_J24</text>
<text x="307.6" y="130.3">IO_L9P_MRCC_24_J25</text>
<text x="333.9" y="131.6">T23</text>
<text x="333.9" y="129">J25</text>
<text x="333.9" y="126.5">J24</text>
<text x="361.3" y="129">SFLASH_CSN</text>
<text x="362.3" y="126.5">SFLASH_DOUT</text>
<text x="100" y="135.4">IO_L7N_A04_D20_34_C8</text>
<text x="100.2" y="137.9">IO_L7P_A05_D21_34_B8</text>
<text x="103.4" y="132.8">IO_L8P_SRCC_34_L9</text>
<text x="128.3" y="136.7">B8</text>
<text x="128.3" y="134.1">C8</text>
<text x="149.9" y="134.1">FLASH_A4</text>
<text x="149.9" y="136.7">FLASH_A5</text>
<text x="307.6" y="132.8">IO_L8N_SRCC_24_T23</text>
<text x="307.8" y="135.4">IO_L8P_SRCC_24_T24</text>
<text x="310.8" y="137.9">IO_L7N_D4_24_H24</text>
<text x="333.9" y="134.1">T24</text>
<text x="333.9" y="136.7">H24</text>
<text x="347.9" y="136.7">FLASH_D4</text>
<text x="100.1" y="140.4">IO_L6N_A06_D22_34_E9</text>
<text x="100.2" y="143">IO_L6P_A07_D23_34_E8</text>
<text x="128.3" y="141.7">E8</text>
<text x="128.3" y="139.1">E9</text>
<text x="149.9" y="141.7">FLASH_A7</text>
<text x="149.9" y="139.1">FLASH_A6</text>
<text x="310.9" y="143">IO_L6N_D6_24_P24</text>
<text x="310.9" y="140.4">IO_L7P_D5_24_H25</text>
<text x="333.9" y="139.1">H25</text>
<text x="333.9" y="141.7">P24</text>
<text x="347.9" y="139.1">FLASH_D5</text>
<text x="347.9" y="141.7">FLASH_D6</text>
<text x="100.1" y="145.5">IO_L5N_A08_D24_34_A8</text>
<text x="100.2" y="148">IO_L5P_A09_D25_34_A9</text>
<text x="128.3" y="146.8">A9</text>
<text x="128.3" y="144.2">A8</text>
<text x="128.3" y="149.3">D9</text>
<text x="149.9" y="144.2">FLASH_A8</text>
<text x="149.9" y="146.8">FLASH_A9</text>
<text x="149.9" y="149.3">FLASH_A10</text>
<text x="310.7" y="148">IO_L5N_D8_24_G23</text>
<text x="310.9" y="145.5">IO_L6P_D7_24_R24</text>
<text x="333.9" y="144.2">R24</text>
<text x="333.9" y="149.3">H23</text>
<text x="333.9" y="146.8">G23</text>
<text x="347.9" y="149.3">FLASH_D9</text>
<text x="347.9" y="146.8">FLASH_D8</text>
<text x="347.9" y="144.2">FLASH_D7</text>
<text x="28.7" y="151.8">VCC2V5</text>
<text x="92.8" y="150.6">IO_L4N_VREF_A10_D26_34_D9</text>
<text x="98.8" y="155.7">IO_L3N_A12_D28_34_D10</text>
<text x="100.1" y="153.1">IO_L4P_A11_D27_34_C9</text>
<text x="128.3" y="151.8">C9</text>
<text x="128.3" y="154.4">D10</text>
<text x="149.9" y="151.8">FLASH_A11</text>
<text x="149.9" y="154.4">FLASH_A12</text>
<text x="234.4" y="154.4">VCC2V5</text>
<text x="302.4" y="153.1">IO_L4N_VREF_D10_24_N24</text>
<text x="309.7" y="155.7">IO_L4P_D11_24_N23</text>
<text x="310.9" y="150.6">IO_L5P_D9_24_H23</text>
<text x="333.9" y="154.4">N23</text>
<text x="333.9" y="151.8">N24</text>
<text x="347.9" y="151.8">FLASH_D10</text>
<text x="347.9" y="154.4">FLASH_D11</text>
<text x="46.5" y="159.5">M9</text>
<text x="52.1" y="160.7">VCCO_34_M9</text>
<text x="98.9" y="158.2">IO_L3P_A13_D29_34_C10</text>
<text x="99" y="160.7">IO_L2N_A14_D30_34_F10</text>
<text x="128.3" y="156.9">C10</text>
<text x="128.3" y="159.5">F10</text>
<text x="149.9" y="156.9">FLASH_A13</text>
<text x="149.9" y="159.5">FLASH_A14</text>
<text x="309.8" y="158.2">IO_L3N_D12_24_F23</text>
<text x="310" y="160.7">IO_L3P_D13_24_F24</text>
<text x="333.9" y="159.5">F24</text>
<text x="333.9" y="156.9">F23</text>
<text x="347.9" y="159.5">FLASH_D13</text>
<text x="347.9" y="156.9">FLASH_D12</text>
<text x="45" y="167.1">AM9</text>
<text x="45.6" y="162">E10</text>
<text x="46.9" y="164.5">B9</text>
<text x="52.1" y="165.8">VCCO_34_B9</text>
<text x="52.1" y="163.3">VCCO_34_E10</text>
<text x="100.4" y="163.3">IO_L2P_A15_D31_34_F9</text>
<text x="104.8" y="165.8">IO_L1N_GC_34_B10</text>
<text x="128.3" y="162">F9</text>
<text x="128.3" y="167.1">A10</text>
<text x="128.3" y="164.5">B10</text>
<text x="149.9" y="162">FLASH_A15</text>
<text x="160" y="164.5">TBT_CLK_N</text>
<text x="160" y="167.1">TBT_CLK_P</text>
<text x="251.2" y="164.5">U24</text>
<text x="251.3" y="162">Y25</text>
<text x="251.5" y="167.1">L22</text>
<text x="257.8" y="165.8">VCCO_24_U24</text>
<text x="257.8" y="163.3">VCCO_24_Y25</text>
<text x="309.5" y="165.8">IO_L2P_D15_24_M23</text>
<text x="310" y="163.3">IO_L2N_D14_24_L24</text>
<text x="333.9" y="164.5">M23</text>
<text x="333.9" y="162">L24</text>
<text x="333.9" y="167.1">K23</text>
<text x="347.9" y="164.5">FLASH_D15</text>
<text x="347.9" y="162">FLASH_D14</text>
<text x="358.1" y="167.1">ADC_CLK_N</text>
<text x="44.2" y="172.2">AE10</text>
<text x="45.8" y="169.6">AJ8</text>
<text x="52.1" y="173.4">VCCO_34_AE10</text>
<text x="52.1" y="170.9">VCCO_34_AJ8</text>
<text x="52.1" y="168.4">VCCO_34_AM9</text>
<text x="104.9" y="168.4">IO_L1P_GC_34_A10</text>
<text x="105.9" y="170.9">IO_L0N_GC_34_H9</text>
<text x="106.6" y="173.4">IO_L0P_GC_34_J9</text>
<text x="128.3" y="172.2">J9</text>
<text x="128.3" y="169.6">H9</text>
<text x="152.4" y="169.6">FPGA_SYS_CLK_N</text>
<text x="152.4" y="172.2">FPGA_SYS_CLK_P</text>
<text x="249.6" y="172.2">AG24</text>
<text x="251.1" y="169.6">G24</text>
<text x="257.8" y="173.4">VCCO_24_AG24</text>
<text x="257.8" y="170.9">VCCO_24_G24</text>
<text x="257.8" y="168.4">VCCO_24_L22</text>
<text x="310.1" y="173.4">IO_L0N_GC_24_M22</text>
<text x="310.5" y="168.4">IO_L1N_GC_24_K23</text>
<text x="310.6" y="170.9">IO_L1P_GC_24_K24</text>
<text x="333.9" y="169.6">K24</text>
<text x="333.9" y="172.2">M22</text>
<text x="358.1" y="169.6">ADC_CLK_P</text>
<text x="50.8" y="179.8">U1</text>
<text x="81.7" y="178.5">6vlx240tff1156</text>
<text x="249.7" y="174.7">AD23</text>
<text x="257.8" y="176">VCCO_24_AD23</text>
<text x="310.9" y="176">IO_L0P_GC_24_L23</text>
<text x="333.9" y="174.7">L23</text>
<text x="259" y="182.3">U1</text>
<text x="284.9" y="181.1">6vlx240tff1156</text>
<text x="36.9" y="195">C279</text>
<text x="36.9" y="197.6">47UF</text>
<text x="55.9" y="195">C52</text>
<text x="62.6" y="197.6">2.2UF</text>
<text x="242.5" y="197.6">C280</text>
<text x="261.6" y="197.6">C53</text>
<text x="242.5" y="200.1">47UF</text>
<text x="268.3" y="200.1">2.2UF</text>
</g>
</svg>
